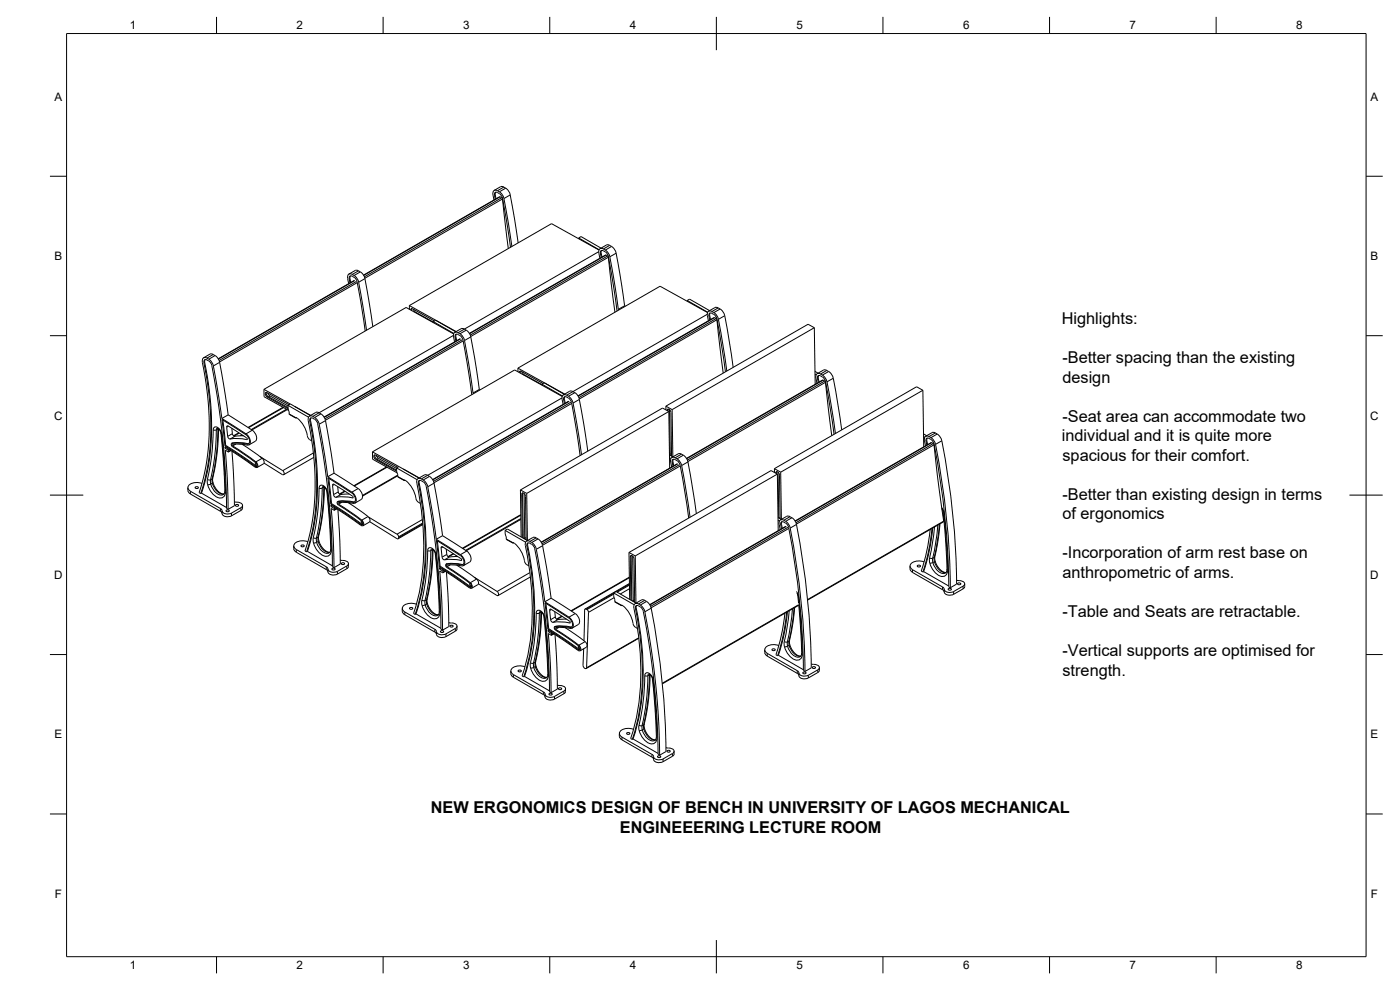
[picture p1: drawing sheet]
<svg xmlns="http://www.w3.org/2000/svg" width="420mm" height="297mm" viewBox="0 0 420 297" stroke-linecap="round" stroke-linejoin="round" font-family="sans-serif">
<!-- layer: Visible -->
<g fill="none" stroke="#000" stroke-width=".3">
<path d="M148.3 60a3.6 3.6 0 0 1-.3-2.6l.2-.2a2.39 2.39 0 0 1 2.9 1.9l2.5 14.9M148.6 58.5l.3 1.1M148.8 57.7l-.2 .8M149.9 58.1l-.6-.3a.64 .64 0 0 0-.8 0 .64 .64 0 0 0-.1 .8l.2 1.2M149.9 58.1l.6 .6 .3 .7 2.4 14.8M150.1 59l.5 .3M150.1 59l-41 23.6M150.6 59.3l.2 .4M150.8 59.7l1.7 14.9M151.8 56.5l-1.4-.6-2.1 1.2M151.8 56.5l.7 .6 .6 1.4 2.4 14.4M173.7 71.4l.7-.4 6 3.5"/>
<path d="M173.7 71.4v.2M173.7 71.4l6.1 3.5M179.7 75.5l-40.3 23.2 1.2 1 .7 1.4 2.5 15.7M179.8 75l-14.3-7.9-42.6 24.6M180.1 74.6l1.9-1.1a2.96 2.96 0 0 1 2.9 2.5l2.6 15.7M180.4 77.2a1.97 1.97 0 0 1 .2-2.1l1.4 .7 .6 1.1 2.6 16.4M180.6 75.1l-.2 .5 .3 1.5M182.4 76.8l-.7-.3-40.8 23.5M182.4 76.8l.2 .4M182.6 77.2l2 16.5M183 77.1l2.6 15.7M183 77.1a3 3 0 0 0-2.8-2.5 2.13 2.13 0 0 0-.2 2.5v.4"/>
<path d="M104.7 82.2l1.9-1a2.97 2.97 0 0 1 2.9 2.4l2.4 14.4M105.2 82.8a2.06 2.06 0 0 0 .1 2M105.7 82.3l1.3 1 .6 1.4 2.4 14.4M105.7 82.3a.95 .95 0 0 0-1.2 .1 .95 .95 0 0 0-.1 1.2l.2 1.5M106.3 84.1l-40.8 23.6M107.2 84.6l2.4 14.7M107.2 84.5a2.12 2.12 0 0 0-2.2-1.6l-.2 .5 .2 1.5M122.9 91.7l14 7.8M122.9 91.7v1.1M123.3 93l.1-.4 .4 .1 6.6 3.6M123.6 92.6v.6M124 92.8l.7 .8 5.3 3"/>
<path d="M130 96.5l6.2 3.5M130 96.5l.8-.4 6 3.5M130 96.5v.3M137.5 99.8l1.3 1 .6 1.4 2.6 15.7M137.5 99.8a.95 .95 0 0 0-1.2 .1 .95 .95 0 0 0-.2 1.2l.3 1.5M139.4 98.7l-.8-.1-2.1 1.1M185.6 92.8l.2 .1M187.5 91.7l.2 .2M187.5 91.7l-1.9 1.1M206.2 90.2l.7-.4 6.1 3.4M206.2 90.2v.2M206.2 90.2l6.2 3.5"/>
<path d="M212.3 94.3l-40.4 23.2M212.3 93.8l-14.2-7.9-42.7 24.6M212.6 96.2a3.7 3.7 0 0 1-.1-2.7 2.48 2.48 0 0 1 3 1.8l2.6 16M213 94.7l.2 1.2M213.1 93.9l-.1 .8M214.5 95.3l.4 .3M214.5 95.3l-41.1 23.5M214.9 95.5l.3 .4M215.1 95.7l2.6 15.9M215.2 95.7a2.13 2.13 0 0 0-2.3-1.7l-.2 .5 .3 1.5M215.2 95.9l1.8 16M216.1 92.7l-1.3-.5-2.1 1.2"/>
<path d="M216.1 92.7l.7 .6 .7 1.4M217.5 94.7l2.5 15.5M244.4 98.3l.2 17M244.4 98.3l-42.7 24.6M244.4 98.3l-1.9-1-42.7 24.6M60.7 108.7a76.6 76.6 0 0 1-.4 37.6l-.5 1.5 .4 .3M61.1 107.4l1.9-1.1a2.97 2.97 0 0 1 2.9 2.4l2.6 15.8M61.6 107.9l-.2 .5a81.1 81.1 0 0 1 0 36.4l-.9 3.2M62.1 108l.9 .6 .5 .7a227.1 227.1 0 0 1 4.5 43.3l.5 .2M62.1 108a.64 .64 0 0 0-.8 .1 .64 .64 0 0 0-.1 .7 77.6 77.6 0 0 1-.5 37.7l-.5 1.6M62.7 107.8l-.6-.3a.95 .95 0 0 0-1.2 0 .95 .95 0 0 0-.1 1.2M62.7 107.8l1 1 .3 1 2.6 15.8"/>
<path d="M79.2 116.8l7.9 4.4M79.2 116.8v2.2l7.4 4.1M79.9 117.7l.1 .7 .5 .6M80.2 119.1l6.2 3.5M80.2 119.1a.75 .75 0 0 1-.6-.6 .75 .75 0 0 1 .4-.8l6.7 3.7M80.4 117.9l.6 .9 5.4 3M80.4 119l6 3.3M136.1 100.7l-40.3 23.2M136.1 100.2l-14.2-7.9-42.7 24.5M136.6 101.2l.2 1.2M136.8 101.1l.3 1.1M137 100.3l-.2 .8"/>
<path d="M137.5 100.4l.9 .5 .6 1.1 2.6 16.4M137.5 100.4a.64 .64 0 0 0-.8 0 .64 .64 0 0 0-.1 .8M138.1 101.6l-40.8 23.5M142 117.9l.2 .2M143.8 116.8l-1.8 1.1M143.8 116.8l.3 .2M155.4 110.5l14.1 7.7M155.4 110.5v1.1M155.9 111.8l.1-.4h.4l6.6 3.7M156.2 111.3v.7M156.6 111.5l.7 .9 5.3 3M162.6 115.3l.7-.4 6.1 3.4"/>
<path d="M162.6 115.3v.3M162.6 115.3l6.2 3.5M168.6 119.4l-40.3 23.2 1.3 1 .7 1.4 2.5 15.7M168.7 119.9l.3 1.4M168.7 119.9a.95 .95 0 0 1 .1-1.2 .95 .95 0 0 1 1.3-.1l1.2 .9 .7 1.4 2.5 15.5M168.7 118.9l-14.2-7.9-42.7 24.6M169.5 119l-.1 .5 .2 1.5M171.9 117.5l1.3 .9 .7 1.4M171.9 117.5l-.7-.2-2.1 1.2M173.9 119.9l2.5 15.5M244.6 111.4l.9 .6M244.6 112.3l.4 .1"/>
<path d="M245.2 112.1l1.9-1.1a2.97 2.97 0 0 1 3 2.5l2.5 15.5M245.7 112.7l-.1 .5 .2 1.4M246.8 112.6l-.6-.4a.95 .95 0 0 0-1.2 .1 .95 .95 0 0 0-.1 1.2l.3 1.5M246.8 113.1l-.6-.3a.71 .71 0 0 0-.9 .1 .71 .71 0 0 0 .1 1l.2 .9M246.8 112.6l.7 .6 .7 1.4 2.5 15.5M246.8 113.1l.3 .2a3.4 3.4 0 0 1 .9 2.4l2.3 14.6M246.9 114l-40.9 23.5M246.9 114l.8 .5 1.9 16.2M277 117.1l.2 17M277 117.1l-42.7 24.6M277 117.1l-1.9-1.1-42.7 24.6M65.2 128.5l.7 .5 .4 .9"/>
<path d="M65.6 128.7l-.5 7.7-1.3 7.8 .4 1.4 1 1.5 1 .9 1 .2M66.3 129.9l.2 .2M66.3 129.9l.8 8.7 .4 8.6M66.6 125.6l7.2 4.6a2.45 2.45 0 0 1 1 3.2l-.7 .2-2.5-.4-2 .2 .2 .4 7 4.8M66.9 126l.8 7.6M67.5 133.8l9 6.1M67.6 134.5l.9 .6v.5M67.6 134.5l-.1-.4 9 6.1 .6 .1a1.09 1.09 0 0 0-.3-1.7l1.9-1.1M67.7 133.6l9.1 6.1M67.7 133.6l-.2 .2M67.9 134.3l-.3 .2M68 128.2l.4 2.9 .7 .6"/>
<path d="M68 128.2l.2-.4h.3l5.5 3.5 .2 .4-.2 .2-2.2-.3-2.7 .1M68.5 135.6l-.9-.5 .6 8.9 .3 8.8M68.5 124.5l7.2 4.6M68.5 124.5l-1.9 1.1M69.3 135.2l-.8 .4M69.5 133.1a8.7 8.7 0 0 1 4.9 0M69.6 128.5l.2 1.8 .4 .5h2.9M69.6 135.4l.8 16.3-1.9 1.1M71.8 129.9l-1.6 1M72.6 130.5l-.5 .3M72.7 133.3l6 4.2M74.1 133.3l-1.3-.3a6.3 6.3 0 0 0-3.4 .2l.4 .9 6.9 4.7"/>
<path d="M74.1 133.2h.4a1.86 1.86 0 0 0-.6-2.7l-7.3-4.6 .9 7.9M74.4 133.1l-.3 .2M74.7 133.1h-.3M75.7 129.1a2.35 2.35 0 0 1 .9 3.3l-1.9 1.1M76.5 139.9h.1M76.8 138.8h.1M76.8 139.7l-.3 .2M76.8 138.8a.58 .58 0 0 1 .4 .6 .58 .58 0 0 1-.5 .6l-.2-.2M76.8 139.7l.3 .2M76.8 138.9l-.1 .3 .4 .3M77.9 136.9l7 4.3M78.7 137.5l.5 .7v.8l-2 1.3"/>
<path d="M79.2 138.9l5.8 3.6 .3-.6-.4-.7M85.1 122.3l-10.5 6M86 122.8l-10.6 6.1M86.4 121.6l.4 2.6M86.4 121.6l.7-.4 6.1 3.5M86.4 121.6l6.2 3.6M86.8 124.2l2 1.2M88.5 122l4.7 2.6M88.7 125.3h.1M88.7 125.2l.3 .2M88.8 125.3a8 8 0 0 1 3.4 5.5M88.9 125.3h-.1"/>
<path d="M92.3 130.8l.4 .9 .9 .6M93.3 125.4l-.1 .5a79 79 0 0 1-.4 38l-.5 1.5M93.9 125.5l1.1 .9a164.1 164.1 0 0 1 3.6 22.6l.8 9.2 .4 11.8 .4 .3M93.9 125.5a.64 .64 0 0 0-.8 0 .64 .64 0 0 0-.1 .8 77.6 77.6 0 0 1-.5 37.7l-.5 1.6M94 135.9l-9.1 5.3M94.2 137.2l-9.1 5.2M94.4 125.3l-.5-.4a.95 .95 0 0 0-1.2 .1 .95 .95 0 0 0-.2 1.2 76.9 76.9 0 0 1-.5 37.6l-.5 1.5 .5 .3M94.4 125.3l1 1 .4 1 2.6 15.8M95.8 123.9l1.2 .9 .7 1.4 2.5 15.8M95.8 123.8l-.8-.1-2.1 1.1M111.8 135.6l7.9 4.4M111.8 135.6v2.2l7.3 4"/>
<path d="M112.5 136.5v.6l.5 .6M112.8 137.9l6.2 3.5M112.8 137.9a.75 .75 0 0 1-.6-.7 .75 .75 0 0 1 .3-.7l6.8 3.7M112.9 136.7l.7 .8 5.4 3.1M113 137.7l6 3.4M169.4 121.1a1.89 1.89 0 0 1 .1-2.1l1.4 .7 .6 1.1 2.6 15.9M170.7 120.4l-40.9 23.5M199.8 121.9l.1 1.1M199.8 121.9l1.9 1M200.2 123.2h.1M200.5 123v.3M200.6 122.7l-.1 .3"/>
<path d="M200.7 123.5l-42.6 24.5M200.7 123.5l.3 16.9M200.7 123.5l-1.9-1.1-42.6 24.6M200.9 122.9l.2 13.4M200.9 137.3l.4 .3M201.6 136.1l-.7 .3M201.7 122.9l.2 14.2-1-.7 .6 .5-.1-13.1a.74 .74 0 0 0-.3-.8 .74 .74 0 0 0-.8-.1l-.1 .2M202.1 137.8l-.2 .5 .3 1.4M203.3 139.2l-40.9 23.5M204.1 139.5a2.12 2.12 0 0 0-2.2-1.6l-.2 .5 .3 1.5M204.1 139.6l2.6 15.8M204.6 139.7a3 3 0 0 0-2.9-2.5 2.13 2.13 0 0 0-.2 2.5l.1 .4"/>
<path d="M204.6 139.7l2.5 15.5M205.1 136.6l-1.4-.5-2.1 1.2M205.1 136.6l.7 .6 .7 1.4 2.5 15.5M277.2 130.2l.9 .5M277.2 131l.3 .2M277.8 133.8a3.7 3.7 0 0 1-.1-2.8 2.42 2.42 0 0 1 2.9 1.8 226 226 0 0 1 4.6 43.5M277.9 132.4l.3 1.1M278.2 132.2l.2 1.2M278.3 131.4l-.1 .8M279.4 132.8l-40.8 23.5M279.5 132.8l.8 .5 2.9 23.3-40.8 23.5M280.7 129.9l1.3 1a6.2 6.2 0 0 1 1.1 3.6 230.6 230.6 0 0 1 4 40.8l-1.9 1.1-.5-.3a221.9 221.9 0 0 0-4.5-43.3l-.5-.7-.9-.6a.63 .63 0 0 0-.8 .1 .63 .63 0 0 0-.1 .8"/>
<path d="M280.7 129.9l-.8-.2-2.1 1.2M56.4 146.3v.8M56.4 147.1l.2 .6 .6 .5M57.1 148.2l9 5.2M57.1 147.4l9 5.2M58.7 146.1l.5-.1 .3 .4-.6 .2-.3-.2zM60.5 148l7.5 4.3M60.5 148l-.3 .1M60.6 145.1a3.4 3.4 0 0 0-4.2 .9 1.17 1.17 0 0 0 .8 1.4M66.1 152.6l.5 .7M66.1 153.4l.5 .7M67.5 147.2l.2 .3"/>
<path d="M67.5 147.2l-.1 .7-.4 .5M68 153.1l.4-.1 .4 .3-.6 .2-.4-.2zM70.4 150.6a2.74 2.74 0 0 1 2.4 .9l-.5 .8-2.8 1.6a2.06 2.06 0 0 1-2.8-.6M70.8 151.4h.5l.3 .3-.6 .2-.4-.2zM72.8 151.6l-.2 1.3-3.1 1.9a2.06 2.06 0 0 1-2.8-.7l-.1-.8M96.9 146l.8 .5 .6 1.1M97.4 146.2l-.5 7.2-1.3 8.2 .4 1.5 1 1.6 1 .8 1 .2M98.1 147.4l.8 9.3 .4 8M98.4 143.1l7.2 4.6M98.7 143.5l.8 7.6M99.3 151.2l9 6.1M99.3 152l.9 .5 .1 .5 .8-.3"/>
<path d="M99.3 152v-.5l9 6.1 .6 .2a1.09 1.09 0 0 0-.3-1.7M99.5 151.1l9 6.1M99.5 151.1l-.2 .1M99.7 151.8l-.4 .2M99.8 145.7l.3 2.9 .6 .6a14.6 14.6 0 0 1 5.2 .2l-.1-.6M99.8 145.7l.1-.4h.4l5.4 3.5M100.2 142l7.3 4.6a2.33 2.33 0 0 1 .9 3.3M100.2 142l-1.8 1.1M100.3 153l-.9-.4 .6 8.9 .2 8.8M101.3 150.5a8.8 8.8 0 0 1 4.9 .1M101.3 146l.3 1.8 .3 .5 3-.1M101.4 152.9l.6 9.9 .1 6.4-1.9 1.1"/>
<path d="M101.6 150.8l-.2 .2 .2 .3 7 4.8M103.6 147.4l-1.6 .9M104.4 150.8l6.1 4.2M104.9 150.9l-.2 .1M105.2 150.9l-.3 .2M105.6 147.6a2.45 2.45 0 0 1 1 3.3l-5.1-.1M105.9 150.7h.4a1.86 1.86 0 0 0-.7-2.7l-7.2-4.7 .9 7.9M106.1 150.6l-.2 .1-1.3-.2a6.3 6.3 0 0 0-3.4 .1l.2 .8 7.1 4.9M106.4 150.6h-.3M108.3 157.3h.1M108.3 157.3l.6 .1M108.4 149.9l-1.9 1.1"/>
<path d="M108.5 156.3h.1M108.5 156.3a.58 .58 0 0 1 .5 .6 .58 .58 0 0 1-.5 .5l-.2-.1M108.5 156.3v.6l.4 .1M110.4 155l-1.8 1.1M110.5 155l.4 .6 .1 .9-2.1 1.2M110.6 155.1l8.6 5.2 .4 .8M111 156.5l8.1 5.1 .4 .1 .1-.4M116.1 140.2l-9.8 5.6M119 140.4l.7-.4 6 3.4M119 140.4v.8M119 140.4l6.2 3.5M119 141.2l.4 1.8"/>
<path d="M119.4 142.8l-10.6 6.1M119.4 142.6l-10.6 6.1M119.4 143l.1 .1M119.4 143.1l1.9 1.1M121.1 140.7l4.7 2.7M121.2 144l.2 .1M121.3 144l.2 .2M121.4 144.1v-.1a7.9 7.9 0 0 1 3.4 5.4M121.5 144l-.1 .1M124.8 149.4l.5 1.1 .9 .5M125.6 145.1a75.6 75.6 0 0 1-1 39.2M125.8 144.9a75.6 75.6 0 0 1-1 39.3"/>
<path d="M125.9 144.1l-.1 .9M126.4 144.2l1.2 .9a163.8 163.8 0 0 1 3.6 22.7l.8 9.1 .3 11.9 .5 .3M126.5 144.2a.64 .64 0 0 0-.8 .1 .64 .64 0 0 0-.1 .8M126.9 157.4l-7.4 4.3M127 144l-.5-.3a.95 .95 0 0 0-1.3 .1 .95 .95 0 0 0-.1 1.2 76.7 76.7 0 0 1-.4 37.3l-.6 1.7 .5 .3M127 144l.7 .6 .7 1.4M127.3 142.5l-1.8 1.1M127.3 142.5l1 .1M128.4 146.1l2.5 15.7M151.6 159.1v1.1l.4 .9M151.6 159.1l.7-.4 6 3.5M151.6 159.1l6.1 3.6"/>
<path d="M156.2 147l.2 14.1M156.2 147l1.9 1M156.3 154.6l-17.4 10M156.3 155.6l-16.6 9.5M156.8 148.2l.2 13.3M156.9 147.9l-.1 .2M157.3 148.1l.2 13.3M158.1 148l.2 14.2M232.4 140.6v1.1M232.4 140.6l1.9 1.1M232.8 141.9v.1M232.8 141.9v-.2a.74 .74 0 0 1 .9 .1 .74 .74 0 0 1 .2 .8l.2 13"/>
<path d="M233.1 141.8v.3M233.1 141.5v.3M233.3 142.2l-42.7 24.6M233.3 142.2l.3 17M233.3 142.2l-1.9-1-42.6 24.6M233.5 141.7l.2 13.7M233.5 156.1l.4 .2M233.7 155.4h.1M234.3 141.7l.2 14.1-1-.5M234.7 156.5l-.2 .5 .3 1.5M235.2 156.1l.6 .3M235.2 156.1a.95 .95 0 0 0-1.2 .1 .95 .95 0 0 0-.1 1.2l.2 1.5"/>
<path d="M235.8 157l-.6-.4a.71 .71 0 0 0-.9 .2 .71 .71 0 0 0 .1 1l.1 .8M235.8 156.4l.7 .7a6 6 0 0 1 1.1 3.6 230.6 230.6 0 0 1 4 40.8M235.8 157l.8 .9a228 228 0 0 1 4.5 43.3M235.8 157.9l-40.8 23.5M237.7 155.3l-1.4-.5-2.1 1.2M237.7 155.3l.7 .7a6 6 0 0 1 1.1 3.6 230.6 230.6 0 0 1 4 40.8l-1.9 1.1M279.2 158.9l-.9 5.9-1.8 6.5 .5 .3 .2-.1 7.5 4.3M279.7 158.6l-1.1 7.4-1.6 5.6M279.9 158.4l-1.1 7.4-1.6 5.7M282.1 157.2l-.6 5-1 5.7 .4 1.3 .9 1.3 1.2 1 .9 .3M282.7 152.6l.3 .9M283 153.5l.2 .1"/>
<path d="M283 153.4l.8 8.2 .4 9.1M88.1 163.8a1.63 1.63 0 0 0 .8 1.9l9 5.2M90.5 163.6l.4-.1 .4 .4-.6 .2-.4-.2zM92.3 165.4l7.5 4.4M92.3 165.4l-.3 .2M92.4 162.5a3.4 3.4 0 0 0-4.2 1 1.17 1.17 0 0 0 .7 1.4l9 5.2M97.9 170.9l.5 .6M97.9 170l.5 .7M99.3 164.7l.2 .2M99.3 164.7l-.1 .7-.4 .5M99.7 170.5h.5l.4 .3-.6 .2-.4-.2zM102.1 168.1l.8 .1"/>
<path d="M102.6 168.9l.4-.1 .4 .4-.6 .2-.4-.2zM102.9 168.2l.9 .1a.77 .77 0 0 1 .8 .7 .77 .77 0 0 1-.5 .8l-2.8 1.6a2.06 2.06 0 0 1-2.9-.7M104.6 169.1l-.2 1.3-3.1 1.9a2.08 2.08 0 0 1-2.9-.7v-.8M119.6 161.1v.2M129.5 164.7l.6 .4 .5 1.1M129.9 164.9l-.4 7.2-1.4 8.3 .5 1.5 .7 1.1 1.2 1.2 1.1 .3M130.6 166.2l.2 .1M130.6 166.2l.9 9.2 .3 8M130.9 161.8l7.3 4.6a2.45 2.45 0 0 1 .9 3.3l-.6 .1-2.6-.3-1.9 .1M131.3 162.3l.8 7.6M131.8 170l9.1 6.1M131.9 170.7l.9 .6 .1 .5"/>
<path d="M131.9 170.7v-.4l9 6.1 .5 .1a1.09 1.09 0 0 0-.3-1.7M132.1 169.9l9 6.1M132.1 169.9l-.3 .1M132.3 170.5l-.4 .2M132.4 164.4l.3 3 .6 .6a13.9 13.9 0 0 1 5.1 .2M132.4 164.4l.1-.4 .4 .1 5.5 3.6v.4M132.8 160.7l7.3 4.6M132.8 160.7l-1.9 1.1M132.9 171.8l-.9-.5 .6 9 .2 8.8M133.6 171.4l-.7 .5M133.9 169.3l-.1 .5 .4 .5 6.9 4.8M133.9 164.7l.2 1.8 .4 .6 2.9-.1"/>
<path d="M134 171.6l.6 9.9 .1 6.5-1.9 1.1M134 169.6l.2 .4 7 4.8M136.2 166.2l-1.6 .9M137 166.7l-.5 .3M137 169.5l6 4.2M138.5 169.5h.3a1.83 1.83 0 0 0-.6-2.8l-7.2-4.6 .8 7.9M138.7 169.4l-.2 .1M139 169.3l-1.6-.2a6.7 6.7 0 0 0-3.5 .2l1.9-.1 2.7 .3M140.1 165.3a2.35 2.35 0 0 1 .9 3.3l-1.9 1.1M140.9 176.1h.1M141.1 175.1h.1M141.1 175.1a.58 .58 0 0 1 .5 .5 .58 .58 0 0 1-.5 .6l-.2-.1"/>
<path d="M141.1 176l-.2 .1M141.1 176l.4 .1M141.1 175.1l-.1 .4 .5 .2M142.3 173.2l6.9 4.3M143 173.7l-1.9 1.1M143 173.7l.5 .7 .1 .8-2.1 1.3M143.6 175.2l5.8 3.5 .2-.6-.4-.6M151.9 161.1v.6M152 161.7v.2M152 161.9l1.9 1M153.8 162.8h.1M153.8 162.8l.3 .1"/>
<path d="M153.9 162.8a9.4 9.4 0 0 1 3.8 6.2l1 .8M154 162.8h-.1M156.8 161.3l-.2-13.2a.74 .74 0 0 1 .9 0 .74 .74 0 0 1 .2 .8l.2 13.1M157.3 161.6l.6 .3M157.7 163.7a76.7 76.7 0 0 1-.4 37.4l-.6 1.7 .5 .3M157.9 161.2l-.7 .4M158.5 162.9l-.1 .2a86.3 86.3 0 0 1 .5 34.8l-1.5 5M159 171.8l-9.8 5.7M159 163l1.2 .9a165.6 165.6 0 0 1 3.6 22.7l.7 9.1 .4 11.9 .5 .2M159 163a.63 .63 0 0 0-.8 0 .63 .63 0 0 0-.1 .8 75.6 75.6 0 0 1-.9 39.3M159.2 173.1l-9.7 5.6M159.6 162.8l-.6-.4a.95 .95 0 0 0-1.2 .1 .95 .95 0 0 0-.1 1.2"/>
<path d="M159.6 162.8l.7 .6 .7 1.4M159.9 161.3l-1.9 1.1M159.9 161.3a2.97 2.97 0 0 1 2.9 2.4l2.6 15.8M161 164.8l2.5 15.8M165.4 179.5l7.2 4.6M165.4 179.5l-1.9 1.1M184.2 177.9v1.1l.3 .9M184.2 177.9l6.1 3.5M184.5 179.9v.6M188.8 165.8l.2 14.1M188.8 165.8l1.8 1M188.9 173.3l-17.4 10.1"/>
<path d="M188.9 175.1l-13.3 7.6M189.4 166.9l.2 13.3M189.5 166.6l-.1 .3M189.9 166.8l.2 13.4M190.5 180l-.7 .3M190.6 166.8l.3 14.2-6-3.5-.7 .4M239.2 177.9l.2 .7M239.4 178.6l.2 .1M239.4 178.6l.2 2.4M273.1 169.8a1.69 1.69 0 0 0 .8 2l9.2 5.3a1.96 1.96 0 0 0 3.1 1.2M275.4 169.6h.5l.4 .3-.7 .2-.3-.2zM277.3 168.6a3.4 3.4 0 0 0-4.1 .9 1.17 1.17 0 0 0 .7 1.4l9.2 5.4a1.95 1.95 0 0 0 3.1 1.2"/>
<path d="M283.4 176.8v.8M284.2 170.7l.2 .3M284.2 170.7l-.1 .8-.4 .4M284.7 176.6l.5-.1 .3 .4-.6 .2-.3-.2zM287.1 174.1l.8 .1M287.5 175l.5-.1 .3 .3-.6 .2-.3-.2zM287.8 174.2l1 .2a.77 .77 0 0 1 .7 .6 .77 .77 0 0 1-.5 .9l-2.8 1.6M289.5 175.2l-.2 1.3-3.1 1.8M120.7 182.5a1.63 1.63 0 0 0 .8 1.9l9 5.2M123 182.3h.5l.4 .3-.6 .2-.4-.2zM124.8 184.2l7.5 4.3M124.8 184.2l-.2 .1"/>
<path d="M125 181.3a3.4 3.4 0 0 0-4.2 .9 1.17 1.17 0 0 0 .7 1.4l9 5.2M130.5 189.6l.5 .7M130.5 188.8l.5 .7M131.8 183.4l.2 .3M131.8 183.4l-.1 .8-.3 .5M132.3 189.3l.5-.1 .3 .4-.6 .2-.3-.2zM134.7 186.8a2.67 2.67 0 0 1 2.5 1l-.5 .8M135.1 187.7l.5-.1 .4 .3-.6 .2-.4-.2zM136.7 189.4l-2.9 1.6a2.07 2.07 0 0 1-2.8-.7v-.8M136.7 188.6l-2.9 1.6a2.06 2.06 0 0 1-2.8-.7M137.1 187.9v1l-.4 .5M162.1 183.5l.7 .5 .4 .9"/>
<path d="M162.5 183.7l-.4 7.2-1.4 8.2 .4 1.5 .8 1.3 1.2 1.1 1 .2M163.2 184.9l.2 .2M163.2 184.9l.8 9.3 .4 8M163.5 180.6l7.3 4.6a2.45 2.45 0 0 1 .9 3.2l-.6 .1-2.6-.3-1.9 .2M163.8 181l.9 7.6M164.4 188.8l9.1 6.1M164.5 189.5l1 .7M164.5 189.5v-.4l9 6 .5 .2a1.09 1.09 0 0 0-.3-1.7M164.7 188.6l9 6.1M164.7 188.6l-.3 .2M164.8 189.3l-.3 .2M165 183.2l.2 2.7"/>
<path d="M165 183.2l.1-.4h.4l5.5 3.6v.5a14.1 14.1 0 0 0-5.2-.2l-.5-.8M165.4 190.6l-.9-.5 .7 9 .2 8.7M165.5 190.2l-.1 .4M166.2 190.2l-.7 .4M166.5 183.5l.2 1.8 .4 .5h2.9M166.6 190.4l.6 9.9 .1 6.4-1.9 1.1M166.6 188.4l.2 .4M166.7 187.9l-.3 .2M166.7 187.9l2-.1 2.9 .3M166.7 189.1l7 4.7M166.7 188.8l7 4.8M168.7 184.9l-1.6 1"/>
<path d="M169.6 188.3l6 4.2-1.9 1.1M170.8 185.5l-7.2-4.6 .8 7.9M170.8 185.5a1.87 1.87 0 0 1 .6 2.7l-.3 .1M171.1 188.3l-1.4-.3a5.6 5.6 0 0 0-3.3 .2l.4 .9M171.3 188.1l-.3 .2M172.6 184.1a2.35 2.35 0 0 1 .9 3.3M173.5 194.9h.1M173.5 187.4l-1.9 1.1M173.7 193.8h.1M173.7 193.8a.58 .58 0 0 1 .5 .6 .58 .58 0 0 1-.6 .6l-.1-.1M173.7 194.7l-.2 .2M173.7 194.7l.3 .2"/>
<path d="M173.7 193.8l-.1 .4 .5 .3M175 199.7l.5 .8 .2 .1 .4-.2M175.2 194.6l-.2 5.1M175.5 183l-.2 9.2M175.6 192.5l.5 .7v.8l-2 1.3M176.1 182.9l-.4-.2-.2 .3M176.1 182.9l.5 .8-.6 16.7 15.7-9M184.5 180.5l.1 .1M184.6 180.6l1.9 1.1M186.4 181.6h.1M186.4 181.5l.3 .1M186.5 181.6v-.1a8.4 8.4 0 0 1 3.5 5.6"/>
<path d="M186.6 181.6h-.1M189.3 180.1l-.1-13.2a.74 .74 0 0 1 .8 0 .74 .74 0 0 1 .3 .8l.2 13M189.8 180.3l.7 .3M190 187.1l.4 .9 .9 .6M190.6 181.1l1.9-1.1a2.99 2.99 0 0 1 2.9 2.5 231.8 231.8 0 0 1 4.5 43l-1.9 1.1M191.1 181.6l-.1 .3a86.3 86.3 0 0 1 .4 34.8l-1.4 5M191.7 191.5l-15.8 9.1M229.5 195a1.69 1.69 0 0 0 .8 1.9l9 5.1 .5 .7M231.8 194.7h.5l.3 .3-.6 .2-.3-.2zM233.4 196.8l.2-.2 7.5 4.3M233.7 193.7a3.4 3.4 0 0 0-4.1 .9 1.17 1.17 0 0 0 .7 1.4l9 5.2 .5 .7M235.6 184l-.9 5.9-1.8 6.5 .5 .4"/>
<path d="M236.1 183.7l-1.2 7.4-1.5 5.6M236.3 183.5l-1.1 7.4-1.6 5.7M238.5 182.3l-.5 4.7-1.1 6 .7 1.7 .7 1 1 .9 1 .3M240.6 195.8l-.1 .9-.4 .4M240.8 196.1l-.2-.2-.9-14.3-40.9 23.6M243.5 199.2a2.75 2.75 0 0 1 2.4 1l-.5 .8-2.8 1.6M153.3 201.3a1.62 1.62 0 0 0 .8 1.9l9 5.2M155.6 201.1l.5-.1 .3 .4-.6 .2-.3-.2zM157.4 203l7.5 4.3M157.4 203l-.2 .1M157.5 200.1a3.4 3.4 0 0 0-4.1 .9 1.17 1.17 0 0 0 .7 1.4l9 5.2M163.1 207.6l.5 .7"/>
<path d="M163.1 208.4l.5 .6M164.4 202.2l.2 .3M164.4 202.2l-.1 .7-.4 .5M164.9 208.1l.5-.1 .3 .3-.6 .3-.3-.3zM167.3 205.6a2.75 2.75 0 0 1 2.4 1l-.5 .7-2.8 1.7a2.06 2.06 0 0 1-2.8-.7M167.7 206.4h.5l.4 .3-.7 .2-.3-.2zM169.7 206.7l-.2 1.2-3.1 1.9a2.08 2.08 0 0 1-2.8-.7v-.8M188.2 219.9l.5-.1 .3 .3-.6 .2-.3-.2zM190.1 218.8a3.4 3.4 0 0 0-4.2 .9 1.17 1.17 0 0 0 .8 1.4M194.6 202.2l.8 .5 .4 1M195.1 202.5l-.4 7.2-1.4 8.2 .5 1.6 .7 1.1 1.2 1.1 1 .3M195.8 203.7l.2 .1"/>
<path d="M195.8 203.7l.8 9.2 .4 8.1M239.8 201.9v.8M239.8 201.9a1.97 1.97 0 0 0 2.8 .7M241.1 201.7l.4-.1 .4 .4-.6 .2-.4-.2zM241.1 201.2l.5 .3M243.9 200.1l.5-.1 .3 .4-.6 .2-.3-.2zM245.4 201.8l-2.8 1.6a2.07 2.07 0 0 1-2.8-.7M245.9 200.3v1.1l-.5 .4M185.9 220.1v.8M185.9 220.9l.2 .6 .6 .5M186.6 222l9.1 5.2 .5 .6M186.6 221.2l9.1 5.1 .5 .7"/>
<path d="M189.3 221.6l.5 .3M189.3 221.6a73.2 73.2 0 0 0 1.4-36.8l-.5-2.3a.95 .95 0 0 1 .2-1.2 .95 .95 0 0 1 1.2-.1l.9 .6 .7 .8a192.6 192.6 0 0 1 4.2 29.1l.6 14.9M189.8 221.8a75.6 75.6 0 0 0 .9-39.2v-.3a.57 .57 0 0 1 .3-.6 .57 .57 0 0 1 .6 .1l1.1 .8a164 164 0 0 1 3.6 22.7l.8 9.1 .4 11.9 .5 .3M190 221.7l7.5 4.3M190 221.7l-.2 .2M197 221l.2 .2M197 221l-.2 .8-.3 .4M197.5 226.8h.4l.4 .3-.6 .2-.4-.2zM199.9 224.3a2.75 2.75 0 0 1 2.4 1l-.5 .8-2.8 1.6a2.06 2.06 0 0 1-2.8-.7M200.3 225.2l.5-.1 .3 .4-.6 .2-.3-.2zM202.3 225.4l-.2 1.3-3.1 1.8a2.08 2.08 0 0 1-2.8-.6l-.1-.9"/>
</g>
<!-- layer: Visible Narrow -->
<g fill="none" stroke="#000" stroke-width=".3">
<path d="M148.6 58.5l-.2 .1M150.1 59l-41 23.6M150.6 59.3l-41.3 23.8M150.8 59.7l-41.3 23.8M151.2 56.1l-1.9 1.1M151.8 56.5l-1.9 1.1M153.1 58.5l-1.9 1.1M180.4 76l-.2 .1M181.9 76.5l-41 23.6M182.4 76.8l-41.3 23.7M182.6 77.2l-41.3 23.8M183 73.6l-1.9 1.1"/>
<path d="M183.5 73.9l-1.8 1.1M184.9 76l-1.9 1.1M105 83.6l-.2 .1M106.5 84.2l-41 23.5M107 84.4l-41.3 23.8M107.2 84.8l-41.3 23.8M107.6 81.3l-1.9 1M108.1 81.6l-1.8 1.1M109.5 83.6l-1.9 1.1M124.7 93.6l-.2 .1M139.4 98.7l-1.9 1.1M139.9 99.1l-1.9 1"/>
<path d="M213 94.7l-.3 .2M214.5 95.3l-41 23.6M214.9 95.6l-41.2 23.7M215.2 95.9l-41.4 23.8M215.5 92.4l-1.8 1.1M216.1 92.7l-1.9 1.1M217.5 94.7l-1.9 1.1M61.4 108.7l-.2 .1M64 106.4l-1.9 1M64.5 106.7l-1.8 1.1M65.9 108.7l-1.9 1.1M80.4 119l-.2 .1"/>
<path d="M81 118.8l-.4 .2M136.8 101.1l-.2 .1M138.3 101.6l-41 23.6M138.7 101.9l-41.2 23.8M139 102.3l-41.3 23.8M141.3 101.1l-1.9 1.1M157.2 112.4l-.1 .1M169.4 119.9l-.3 .1M171.9 117.5l-1.8 1.1M172.5 117.8l-1.9 1.1M173.9 119.9l-1.9 1M245.6 113.5l-.3 .1"/>
<path d="M247 114.1l-40.9 23.5M247.5 114.3l-41.2 23.8M247.7 114.7l-41.3 23.8M248.1 111.2l-1.9 1M248.7 111.5l-1.9 1.1M250.1 113.5l-1.9 1.1M64 129a65 65 0 0 1-1.7 14.9M64 129h.9M64 129a.83 .83 0 0 1 .5-.9 .83 .83 0 0 1 1 .3l.9 1.2a162.9 162.9 0 0 1 1.2 18.5 1.63 1.63 0 0 1-1.1 1.3 1.63 1.63 0 0 1-1.7-.4l-1.5-1.5-1-2M64.9 129a67.5 67.5 0 0 1-1.7 15M65.2 128.5l-.3 .4M65.4 128.7a66.3 66.3 0 0 1-1.8 15l-.4 .3"/>
<path d="M65.4 128.7l-.5 .3M65.4 128.5v.2M65.5 128.6l-.1 .1M68.6 127.9l-.6 .3M68.8 134.8l-.4 .2M68.9 134.9l-.4 .3M69.3 135.1l-.7 .4M69.7 130.1l-1.4 .8M69.9 132.9l-.4 .2M70.5 130.9l-1.5 .8M70.8 133.2l-1 .6M71.7 129.8l-1.6 1"/>
<path d="M72.8 130.6l-.2 .2M74.2 131.8l-.2 .1M75.7 129.1l-1.9 1.1M84.9 122.2l-10.5 6.1M86.2 122.9l-10.6 6.1M86.8 124.2l1.9 1.1M93.2 126.2l-.2 .1M95.8 123.9l-1.9 1M96.3 124.2l-1.9 1.1M97.7 126.2l-1.9 1.1M113 137.7l-.2 .2M113.6 137.5l-.4 .3"/>
<path d="M170.8 120.4l-40.9 23.6M171.3 120.7l-41.2 23.7M171.6 121.1l-41.4 23.8M200.5 123l-.3 .2M200.6 122.8h-.1M202 138.6l-.3 .2M203.4 139.2l-40.9 23.6M203.9 139.4l-41.2 23.8M204.1 139.8l-41.3 23.8M204.5 136.3l-1.9 1.1M205.1 136.6l-1.9 1.1M206.4 138.6l-1.8 1.1"/>
<path d="M278.2 132.3l-.3 .1M279.6 132.8l-40.9 23.6M280.1 133.1l-41.2 23.7M280.3 133.5l-41.3 23.8M280.7 129.9l-1.9 1.1M281.3 130.2l-1.9 1.1M282.6 132.3l-1.8 1M57.1 147.4v.8M62.3 143.8v1.7M62.3 143.8l.9 .2M63.2 144v1.3M63.2 145.3a4 4 0 0 0 3.4 3.2l.4-.1"/>
<path d="M63.3 145.2l-1 .2M63.7 145l-.5 .3M63.7 145a4 4 0 0 0 3.5 3.2M63.9 143.5l-.3 .5 .1 1M63.9 144.7l-.2 .3M66.1 152.6v.8M69.5 154v.8M72.3 152.3v.8M95.8 146.4a65 65 0 0 1-1.8 14.9M95.8 146.4l.9 .1M95.8 146.4a.83 .83 0 0 1 .5-.8 .83 .83 0 0 1 1 .3l.8 1.2a162.9 162.9 0 0 1 1.3 18.5 1.63 1.63 0 0 1-1.1 1.3 1.63 1.63 0 0 1-1.7-.4l-1.5-1.5-1-2.1M96.7 146.5a66 66 0 0 1-1.7 14.9"/>
<path d="M96.9 145.9l-.2 .5M97.2 146.2a66.3 66.3 0 0 1-1.8 15M97.2 146.2l-.5 .3M97.2 146v.2M97.3 146.1l-.1 .1M100.3 145.4l-.5 .3M100.6 152.3l-.4 .2M100.7 152.4l-.4 .3M101 152.6l-.7 .4M101.5 147.6l-1.4 .8M101.6 150.4l-.3 .1M102.2 148.4l-1.4 .8"/>
<path d="M102.6 150.7l-1 .6M103.4 147.3l-1.5 .9M106 149.3l-.2 .1M107.5 146.6l-1.9 1.1M116 140.1l-9.8 5.6M119.4 143l1.8 1M125.8 145l-.3 .1M126.7 155.9l-7.6 4.4M126.9 156.9l-7.3 4.2M126.9 157.2l-7.3 4.1M128.3 142.6l-1.9 1.1M128.9 142.9l-1.9 1.1"/>
<path d="M130.3 145l-1.9 1.1M156.3 154.4l-17.5 10.1M156.3 155.8l-16.4 9.5M156.8 148.2l-.2 .1M157 147.9l-.2 .1M233.1 141.8l-.3 .1M233.2 141.5l-.1 .1M233.7 155.4h.1M234.5 157.4l-.2 .1M236 157.9l-40.9 23.6M236.5 158.2l-41.3 23.7M236.7 158.6l-41.3 23.8"/>
<path d="M237.1 155l-1.9 1.1M237.7 155.3l-1.9 1.1M239 157.4l-1.9 1.1M280.5 158.1l-.6 4.8-.9 4.5M281.5 157.5l-.6 5.1-1 4.9-.9-.1M281.9 157.3l-.6 5.1-.9 4.8M282.6 152.3l.2 .3a33.5 33.5 0 0 1 1.2 9.1l.4 8a3.1 3.1 0 0 1-.8 3.1 3.5 3.5 0 0 1-4-2.4l-.5-1.4M283.2 156.4l-40.8 23.5M88.9 164.9v.8M94 161.3l.1 1.6M94 161.3l1 .1M95 161.5v1.2"/>
<path d="M95 162.7l-.9 .2M95 162.7a4 4 0 0 0 3.4 3.3l.4-.1M95.4 161.2l-.4 .2M95.4 161.2l.1 1.3M95.5 162.5l-.5 .2M95.5 162.5a4 4 0 0 0 3.5 3.2M95.6 160.9l-.2 .3M95.7 162.2l-.2 .3M97.9 170.1v.8M101.3 171.4v.9M104.1 169.8v.8M128 179.9l-.5 .3"/>
<path d="M128 179.9l.1 1.3M128.2 179.7l-.2 .2M128.3 165.2h1M129.3 165.2l-.5 7.8-1.3 7.2M129.5 164.7l-.2 .5M129.8 164.9l-.5 7.8-1.3 7.2M129.8 164.9l-.5 .3M129.8 164.9h.1M132.9 164.1l-.5 .3M133.1 171.1l-.3 .2M133.3 171.2l-.4 .2M133.6 171.4l-.7 .4"/>
<path d="M134.1 166.4l-1.4 .8M134.1 169.2l-.2 .1M134.2 169.1l-.2 .2M134.8 167.2l-1.4 .8M135.1 169.5l-.9 .5M136 166.1l-1.6 .9M137.2 166.8l-.3 .2M138.5 168.1l-.1 .1M140.1 165.3l-1.9 1.1M151.9 161.7l1.9 1.1M158.3 163.7l-.2 .2M160.9 161.4l-1.9 1.1"/>
<path d="M161.5 161.7l-1.9 1.1M162.8 163.7l-1.8 1.1M184.2 178l-8.3 4.8M184.2 178.3l-8.1 4.6M184.3 179.3l-7.7 4.4M188.9 173.2l-17.5 10.1M188.9 175.3l-3.9 2.3M188.9 176.6l-2.7 1.6M188.9 175.5l-3.7 2.2M189.4 166.9l-.3 .2M189.6 166.7l-.2 .1M239 177.5l.2 .3a32.9 32.9 0 0 1 1.1 9l.5 9.3"/>
<path d="M273.9 170.9v.9M279 167.4v1.6M280 168.8l-1 .2M280 168.8a4 4 0 0 0 3.4 3.3l.3-.2M280.4 167.2a1.07 1.07 0 0 0-.4 1.6M280.4 167.2v1.3M280.4 168.5a4 4 0 0 0 3.5 3.3M280.4 168.5l-.4 .3M280.6 167l-.2 .2M280.6 168.3l-.2 .2M282.9 176.1v.8M286.2 177.5v.8"/>
<path d="M289 175.9v.8M121.5 183.6v.9M126.6 180.1l1.3-7.2 .4-7.7a.83 .83 0 0 1 .6-.9 .83 .83 0 0 1 1 .3l.6 .8 .3 .9 .8 8.8 .4 8.6M127.5 180.2l-.9-.1a5.5 5.5 0 0 0 3.7 5.6 1.64 1.64 0 0 0 1.7-2M127.6 180.2v1.3M127.6 181.5l-.9 .2M127.6 181.5a4 4 0 0 0 3.4 3.3l.4-.2M128.1 181.2l-.5 .3M128.1 181.2a4 4 0 0 0 3.5 3.3M128.3 181l-.2 .2M130.5 188.8v.8M133.8 190.2v.8"/>
<path d="M136.7 188.6v.8M159.2 198.8v1.6M159.2 198.8l.9 .2M160.1 199l.1 1.3M160.6 198.7l-.5 .3M160.6 198.7l.1 1.3M160.6 200l-.4 .3M160.6 200a4 4 0 0 0 3.5 3.3M160.8 198.5l-.2 .2M160.8 199.7l-.2 .3M160.9 184h1M160.9 184a.83 .83 0 0 1 .6-.9 .83 .83 0 0 1 .9 .3l.7 .7 .3 1 .8 8.8 .4 8.6"/>
<path d="M160.9 184l-.4 7.7-1.3 7.1M161.9 184l-.5 7.7-1.3 7.3M162.1 183.5l-.2 .5M162.4 183.6l-.5 7.9-1.3 7.2M162.4 183.6l-.5 .4M165.5 182.9l-.5 .3M165.7 189.9l-.3 .1M165.9 190l-.4 .2M166.2 190.1l-.7 .4M166.7 185.1l-1.5 .8M166.7 187.9l-.3 .2M166.8 187.9l-.2 .1"/>
<path d="M167.4 185.9l-1.4 .8M167.7 188.2l-1 .6M168.6 184.9l-1.6 .9M171.1 186.8l-.2 .1M172.6 184.1l-1.8 1.1M184.5 180.5l1.9 1.1M190.9 182.5l-.2 .1M193.5 180.1l-1.9 1.1M194 180.5l-1.8 1.1M195.4 182.5l-1.9 1.1M230.3 196v.9M235.4 192.5l.9 .1 .1 1.3"/>
<path d="M235.5 194.1a4.9 4.9 0 0 0 4.1 4 1.69 1.69 0 0 0 1.2-2M236.4 193.9l-1 .2M236.4 193.9a4 4 0 0 0 3.4 3.3l.3-.2M236.8 192.4a4.4 4.4 0 0 0 3.1 4.5h.4M236.9 183.2l-.6 4.8-1 4.8 .1 1.3M237 192.1l-.2 .2M237 193.4l-.7 .5M237.8 182.7l-.6 5.1-.9 4.8 .5-.3M238.3 182.4l-.6 5.1-.9 4.8M239.7 181.4l-40.9 23.6M154.1 202.4v.8M160.2 200.3l-.9 .1a4.9 4.9 0 0 0 4.1 4 1.69 1.69 0 0 0 1.2-1.9"/>
<path d="M160.2 200.2a4 4 0 0 0 3.4 3.3l.3-.1M163.1 207.6v.8M166.4 209v.8M169.2 207.3v.8M191.8 217.6v1.6M191.8 217.6l.9 .1M191.8 219.2a4.9 4.9 0 0 0 4.1 4 1.69 1.69 0 0 0 1.3-2M192.7 217.7l.1 1.3M192.8 219l-1 .2M192.8 219a4 4 0 0 0 3.4 3.3l.3-.1M193.1 217.5l-.4 .2M193.2 218.7l-.5 .3"/>
<path d="M193.2 218.7a4 4 0 0 0 3.5 3.3M193.4 217.2l-.3 .5 .1 1M193.4 218.5l-.2 .2M193.5 202.7h.9M193.5 202.7a.83 .83 0 0 1 .5-.9 .83 .83 0 0 1 1 .4l.6 .7 .4 .9 .8 8.8 .4 8.6M193.5 202.7l-.5 7.7-1.2 7.2M194.4 202.7l-.4 7.8-1.3 7.2M194.7 202.2l-.3 .5M194.9 202.3l-.5 7.9-1.2 7.2M195 202.4l-.6 .3M239.3 201.2v.8M242.6 202.6v.8"/>
<path d="M245.4 201v.8M186.6 221.2v.8M195.6 226.3v.9M199 227.7v.8M201.8 226.1v.8"/>
</g>
<!-- layer: Border -->
<g fill="none" stroke="#000" stroke-width=".3">
<path d="M20 10.1h390v276.9h-390zM65 5.1v5M115 5.1v5M165 5.1v5M215 5.1v10M265 5.1v5M315 5.1v5M365 5.1v5M15 52.9h5M410 52.9h5M15 100.7h5M410 100.7h5"/>
<path d="M15 148.6h10M405 148.6h10M15 196.4h5M410 196.4h5M15 244.2h5M410 244.2h5M65 287v5M115 287v5M165 287v5M215 282.1v9.9M265 287v5M315 287v5"/>
<path d="M365 287v5"/>
</g>
<g font-size="4.9">
<text x="318.6" y="97.3">Highlights:</text>
<text x="318.9" y="109">-Better spacing than the existing</text>
<text x="318.9" y="114.8">design</text>
<text x="318.9" y="126.5">-Seat area can accommodate two</text>
<text x="318.7" y="132.4">individual and it is quite more</text>
<text x="318.9" y="138.3">spacious for their comfort.</text>
<text x="318.9" y="149.9">-Better than existing design in terms</text>
<text x="318.9" y="155.8">of ergonomics</text>
<text x="318.9" y="167.6">-Incorporation of arm rest base on</text>
<text x="318.8" y="173.4">anthropometric of arms.</text>
<text x="318.9" y="185.2">-Table and Seats are retractable.</text>
<text x="318.9" y="196.9">-Vertical supports are optimised for</text>
<text x="318.9" y="202.7">strength.</text>
<text x="129.3" y="244.1">NEW ERGONOMICS DESIGN OF BENCH IN UNIVERSITY OF LAGOS MECHANICAL</text>
<text x="186" y="249.9">ENGINEEERING LECTURE ROOM</text>
</g>
<g font-size="3.5">
<text x="39" y="8.8">1</text>
<text x="89" y="8.8">2</text>
<text x="139" y="8.8">3</text>
<text x="189" y="8.8">4</text>
<text x="239" y="8.8">5</text>
<text x="289" y="8.8">6</text>
<text x="339" y="8.8">7</text>
<text x="389" y="8.8">8</text>
<text x="16.3" y="30.2">A</text>
<text x="411.3" y="30.2">A</text>
<text x="16.3" y="78">B</text>
<text x="411.3" y="78">B</text>
<text x="16.2" y="125.9">C</text>
<text x="411.2" y="125.9">C</text>
<text x="16.2" y="173.7">D</text>
<text x="411.2" y="173.7">D</text>
<text x="16.3" y="221.6">E</text>
<text x="411.3" y="221.6">E</text>
<text x="16.4" y="269.4">F</text>
<text x="411.4" y="269.4">F</text>
<text x="39" y="290.8">1</text>
<text x="89" y="290.8">2</text>
<text x="139" y="290.8">3</text>
<text x="189" y="290.8">4</text>
<text x="239" y="290.8">5</text>
<text x="289" y="290.8">6</text>
<text x="339" y="290.8">7</text>
<text x="389" y="290.8">8</text>
</g>
</svg>
